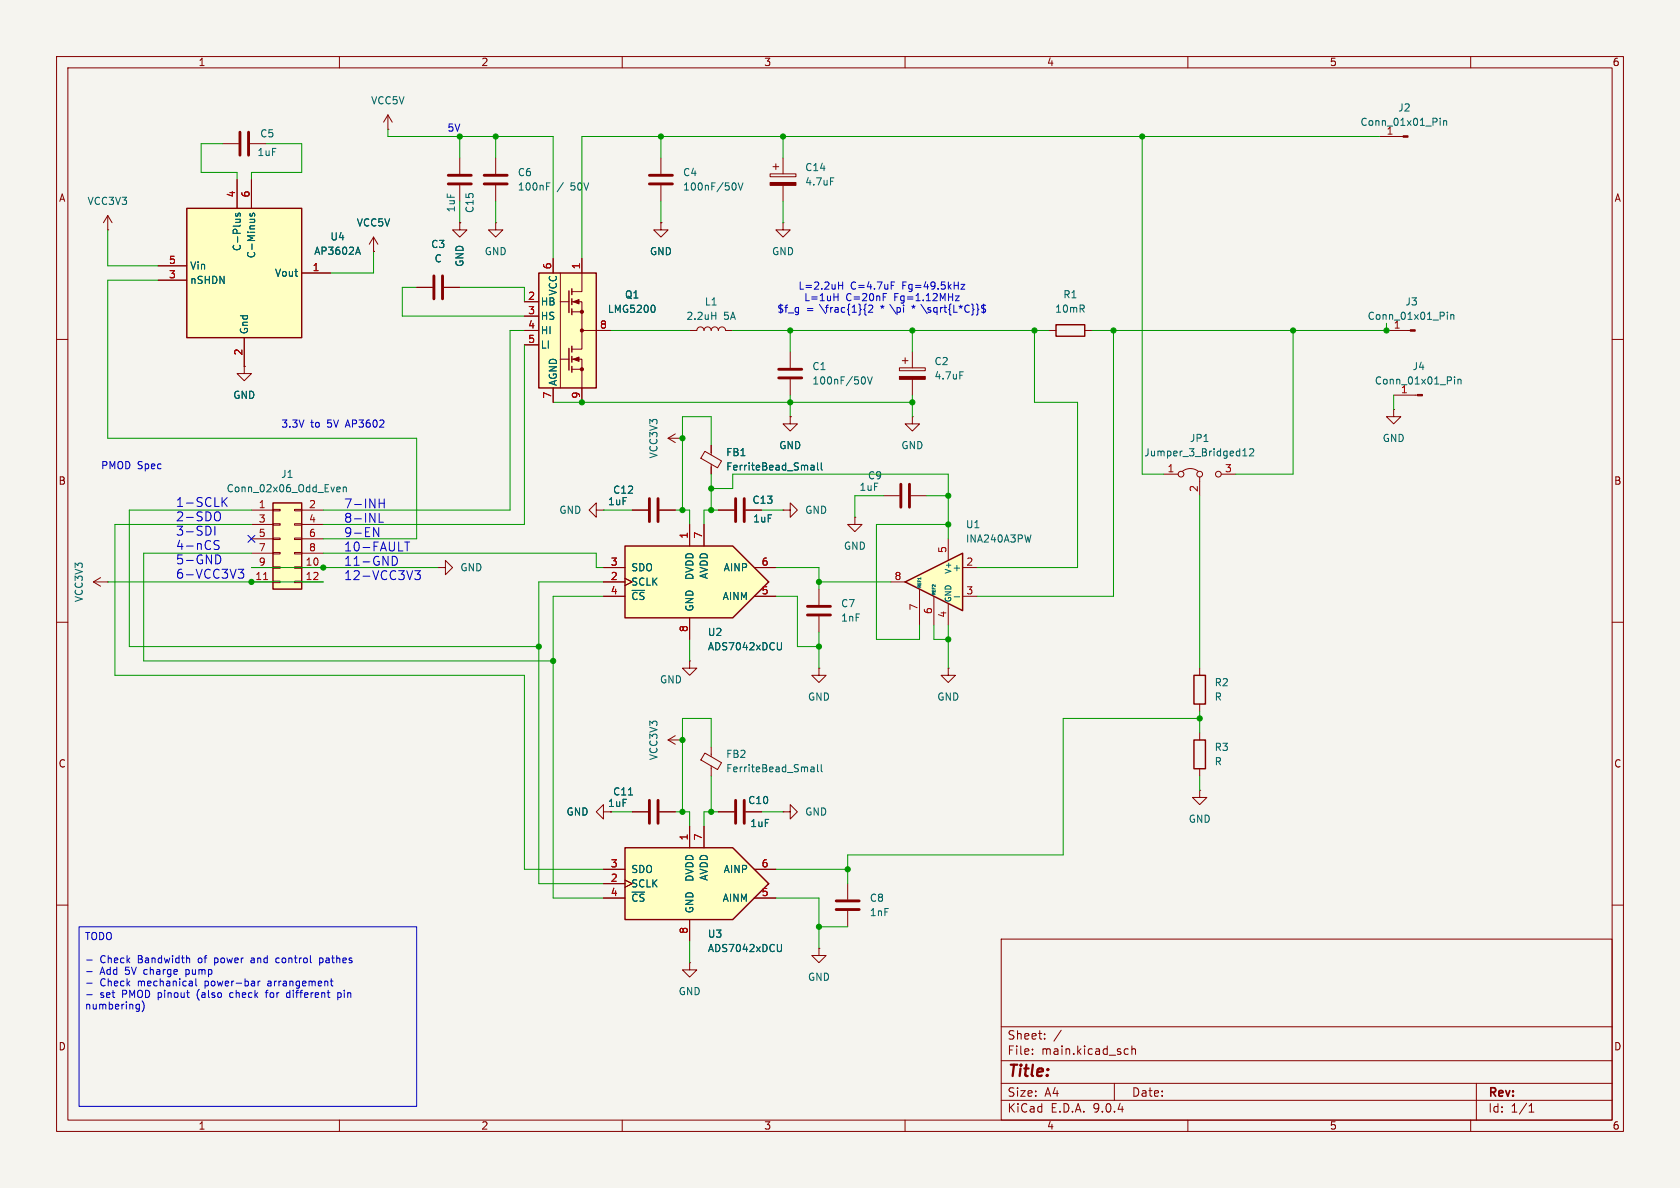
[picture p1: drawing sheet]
<svg xmlns="http://www.w3.org/2000/svg" width="297mm" height="210mm" viewBox="0 0 297 210" stroke-linecap="round" stroke-linejoin="round" font-family="sans-serif">
<path d="M0 0h297v210h-297z" fill="#f5f4ef" stroke="#f5f4ef" stroke-width=".18"/>
<g fill="none" stroke="#840000" stroke-width=".18">
<path d="M10 10h277v190h-277zM12 12h273v186h-273zM60 10v2M110 10v2M160 10v2M210 10v2M260 10v2M10 60h2M285 60h2M10 110h2M285 110h2M10 160h2"/>
<path d="M177 166h108v32h-108zM285 160h2M60 198v2M110 198v2M160 198v2M177 194.5h108M177 191.5h108M177 187.5h108M177 181.5h108M182.5 186.3v.1M182.5 185.5v.1M184.7 183.6v.1"/>
<path d="M184.7 182.8v.1M187.6 182.1l-1.3 2M197 191.5v3M199 185.4l.5 .1M199.5 186.3l-.5 .1M200.1 185.5l.2-.1 .4 .1v.9M200.1 184.9v1.5M210 198v2M260 198v2M261 191.5v6.5M270.3 196.6h.9M270.3 195.5l.4-.4v1.5"/>
</g>
<path d="M48.3 88.9h5v15.2h-5z" fill="#ffffc2"/>
<path d="M48.3 88.9h5v15.2h-5z" fill="none" stroke="#840000" stroke-width=".25"/>
<g fill="none" stroke="#840000" stroke-width=".18">
<path d="M19 38.1l.8 1.3M19 38.1l-.7 1.3M19 38.1v2.5M39.4 25.4h2.8M44.2 25.4h2.8M68.6 22.9h.1M68.6 20.3l-.8 1.3M68.6 20.3l.7 1.3M68.6 20.3v2.6M19 40.6h.1M73.7 50.8h2.8M78.5 50.8h2.8"/>
<path d="M43.2 64.8v1.2h1.2l-1.2 1.3-1.3-1.3h1.3M43.2 64.8h.1M118.1 77.5l1.3 .7M118.1 77.5h2.5M119.4 76.7l-1.3 .8M120.6 77.5h.1M124.6 79.8l3 1.7-.8 1.2-2.9-1.7zM125.7 78.7v1.7M139.7 73.7v1.2h1.3l-1.3 1.3-1.3-1.3h1.3M139.7 73.7h.1M246.4 72.4v1.3h1.2l-1.2 1.2-1.3-1.2h1.3M246.4 72.4h.1"/>
<path d="M44.4 90.2h3.9M44.4 92.7h3.9M44.4 95.3h3.9M44.4 97.8h3.9M48.3 90h1.2v.3h-1.2zM48.3 92.6h1.2v.2h-1.2zM48.3 95.1h1.2v.3h-1.2zM48.3 97.7h1.2v.2h-1.2zM52.1 90h1.2v.3h-1.2zM52.1 92.6h1.2v.2h-1.2zM52.1 95.1h1.2v.3h-1.2zM52.1 97.7h1.2v.2h-1.2z"/>
<path d="M53.3 90.2h3.8M53.3 92.7h3.8M53.3 95.3h3.8M53.3 97.8h3.8M105.4 90.2v1.2l-1.3-1.2 1.3-1.3v1.3h1.3M106.7 90.2h.1M111.8 90.2h2.8M116.6 90.2h2.8M125.7 82.1v1.7M151.1 91.4v1.3h1.3l-1.3 1.3-1.2-1.3h1.2M151.1 91.4h.1M44.4 100.3h3.9"/>
<path d="M44.4 102.9h3.9M48.3 100.2h1.2v.3h-1.2zM48.3 102.7h1.2v.3h-1.2zM52.1 100.2h1.2v.3h-1.2zM52.1 102.7h1.2v.3h-1.2zM53.3 100.3h3.8M53.3 102.9h3.8M77.5 100.3h1.2v-1.2l1.3 1.2-1.3 1.3v-1.3M77.5 100.3h.1M121.9 116.8v1.3h1.3l-1.3 1.3-1.3-1.3h1.3M121.9 116.8h.1M144.8 118.1v1.3h1.2l-1.2 1.3-1.3-1.3h1.3"/>
<path d="M144.8 118.1h.1M144.8 104.1v2.8M144.8 109v2.8M118.1 130.8l1.3 .8M118.1 130.8h2.5M119.4 130l-1.3 .8M120.6 130.8h.1M124.6 133.1l3 1.7-.8 1.2-2.9-1.7zM125.7 132.1v1.6M125.7 135.4v1.8M127 143.5h2.8M131.8 143.5h2.8"/>
<path d="M138.4 143.5h1.3v-1.3l1.3 1.3-1.3 1.3v-1.3M138.4 143.5h.1M149.9 156.2v2.8M149.9 161v2.8"/>
</g>
<path d="M46.6 102.5h.7" fill="none" stroke="#a90000" stroke-width=".18"/>
<g fill="none" stroke="#006464" stroke-width=".18">
<path d="M59.7 86.1l.4 .1v.2l-.6 .1M60.1 86.9h-.4M60.7 86.2l.2-.1 .3 .1v.7M60.7 86.1v.8M143.4 82.3h.5v.8M143.4 83h.5M143.9 82.5l-.5 .2M144.5 81.8v1.1l.2 .2M145.2 81.8v1.1l.2 .2M143.4 135.6h.5v.8M143.4 136.4h.5M143.9 135.9l-.5 .1"/>
<path d="M144.5 135.2v1l.2 .2M145.2 135.2v1l.2 .2"/>
</g>
<path d="M42.4 23.4v4M43.9 23.4v4M76.7 48.8v4M78.2 48.8v4M114.8 88.1v4.1M116.3 88.1v4.1M142.7 107.2h4.1M142.7 108.7h4.1M130 141.5v4M131.6 141.5v4M147.8 159.3h4.1M147.8 160.8h4.1" fill="none" stroke="#840000" stroke-width=".51"/>
<path d="M160 102.9l10.2-5.1v10.2z" fill="#ffffc2"/>
<path d="M186.7 57.4h5.1v2h-5.1zM160 102.9l10.2-5.1v10.2zM211.1 119.4h2v5.1h-2zM211.1 130.8h2v5.1h-2z" fill="none" stroke="#840000" stroke-width=".25"/>
<g fill="none" stroke="#840000" stroke-width=".18">
<path d="M81.3 39.4v1.2h1.2l-1.2 1.3-1.3-1.3h1.3M81.3 39.4h.1M87.6 39.4v1.2h1.3l-1.3 1.3-1.2-1.3h1.2M87.6 39.4h.1M136.1 30.7h4.6v.5h-4.6zM136.7 29.5h1M137.2 29v1M138.4 27.9v2.8M138.4 32.8v2.8M243.8 24.1h4.3M121.9 58.4h1.3a.64 .64 0 0 1 .6-.6 .64 .64 0 0 1 .7 .6 .64 .64 0 0 1 .6-.6 .64 .64 0 0 1 .6 .6 .64 .64 0 0 1 .7-.6 .64 .64 0 0 1 .6 .6 .64 .64 0 0 1 .6-.6 .64 .64 0 0 1 .7 .6h1.2M185.4 58.4h1.3"/>
<path d="M191.8 58.4h1.2M245.1 58.4h4.2M139.7 62.2v2.8M139.7 67.1v2.8M159 65h4.6v.5h-4.6zM159.5 63.8h1M160 63.2v1.1M161.3 73.7v1.2h1.3l-1.3 1.3-1.3-1.3h1.3M161.3 73.7h.1M161.3 62.2v2.8M161.3 67.1v2.8M246.4 69.9h4.2"/>
<path d="M156.2 87.6h2.8M161 87.6h2.8M167.6 95.3v3.8M205.7 83.8h2.6M209 83.3a2.26 2.26 0 0 1 2.8 0M212.1 84.3v3.3M215.9 83.8h2.5M157.5 102.9h2.5M162.6 104.1v6.4M165.1 105.4v5.1M167.6 118.1v1.3h1.3l-1.3 1.3-1.2-1.3h1.2M167.6 118.1h.1"/>
<path d="M167.6 106.7v3.8M170.2 100.3h2.5M170.2 105.4h2.5M212.1 118.1v1.3M212.1 139.7v1.3h1.3l-1.3 1.2-1.3-1.2h1.3M212.1 139.7h.1M212.1 124.5v1.2M212.1 129.5v1.3M212.1 135.9v1.3"/>
<circle cx="208.8" cy="83.8" r=".51"/>
<circle cx="212.1" cy="83.8" r=".51"/>
<circle cx="215.4" cy="83.8" r=".51"/>
</g>
<g fill="none" stroke="#006464" stroke-width=".18">
<path d="M146.8 31.4h.6M254.6 20.9v.1M254.6 21.3v.9M255.2 21.3v.9M255.2 21.4l.2-.1 .3 .1 .1 .8M125.8 55.8h.7M126.5 55.2v1.3M255.9 55.2v.1M255.9 55.6v.9M256.5 55.6v.9M256.5 55.7l.2-.1 .3 .1v.8M152.7 66.6a.79 .79 0 0 1 0 1.3"/>
<path d="M153.4 66.6l.4 1.3 .4-1.3M169.7 65.7h.6M219.7 79.7l.4-.4v1.3M220.9 79.4l.5-.1 .2 .4-.7 .9h.7M257.1 66.6v.1M257.1 67v.9M257.7 67v.9M257.7 67.2l.2-.2 .3 .1 .1 .8M182.3 94.6l-.3 1.2M219.7 80.6h.7M162.3 102.6v.2h.5M162.3 103v.3h.5"/>
<path d="M162.3 103.5v.3h.5M162.8 102.3h-.4M164.8 103.9v.2h.5M164.8 104.3v.3h.5M164.8 104.8v.3h.5M164.8 103.4v.3M168.7 105.5h1"/>
</g>
<g fill="#840000" stroke="#840000" stroke-width=".18">
<path d="M159 66.5h4.6v.6h-4.6z"/>
<path d="M136.1 32.3h4.6v.5h-4.6z"/>
<path d="M249.3 58.3h.9v.2h-.9z"/>
<path d="M250.6 69.7h.9v.3h-.9z"/>
<path d="M248.1 24h.8v.3h-.8z"/>
</g>
<path d="M137.7 65.3h4M137.7 66.8h4M159.3 85.6v4.1M160.8 85.6v4.1" fill="none" stroke="#840000" stroke-width=".51"/>
<path d="M33 36.8h20.3v22.9h-20.3z" fill="#ffffc2"/>
<path d="M33 36.8h20.3v22.9h-20.3z" fill="none" stroke="#840000" stroke-width=".25"/>
<path d="M41.9 31.8v5M44.4 31.8v5M87.6 27.9v2.8M87.6 32.8v2.8M27.9 47h5.1M27.9 49.5h5.1M43.2 59.7v5.1M53.3 48.3h5.1M106.7 143.5v1.3l-1.3-1.3 1.3-1.3v1.3h1.2M107.9 143.5h.1" fill="none" stroke="#840000" stroke-width=".18"/>
<path d="M41.7 37.7l-.1 .3 .2 .2h.2l.1-.5h.3v.5M44.2 37.7v.3l.2 .2h.1l.2-.5h.3v.5M96.6 32.9h.5M96.6 32.3h.6M63 44.6h.6M63.3 43.7l.4 1.3" fill="none" stroke="#006464" stroke-width=".18"/>
<path d="M85.6 31h4.1M85.6 32.5h4.1" fill="none" stroke="#840000" stroke-width=".51"/>
<path d="M110.5 149.9h19l6.4 6.3-6.4 6.4h-19z" fill="#ffffc2"/>
<path d="M110.5 149.9h19l6.4 6.3-6.4 6.4h-19z" fill="none" stroke="#840000" stroke-width=".25"/>
<g fill="none" stroke="#840000" stroke-width=".18">
<path d="M81.3 27.9v2.8M81.3 32.8v2.8M138.4 39.4v1.2h1.3l-1.3 1.3-1.2-1.3h1.2M138.4 39.4h.1M66 44.5h.1M66 41.9l-.7 1.3M66 41.9l.8 1.3M66 41.9v2.6M16.5 102.9l1.3 .7M16.5 102.9h2.5M17.8 102.1l-1.3 .8M19 102.9h.1"/>
<path d="M106.7 153.7h3.8M106.7 158.8h3.8M106.7 156.2h3.8M110.5 155.6l1.3 .6-1.3 .6M111.8 143.5h2.8M116.6 143.5h2.8M121.9 146.1v3.8M124.5 146.1v3.8M133.3 153.7h3.9M133.3 158.8h3.9M121.9 162.6v3.8M144.8 167.6v1.3h1.2l-1.2 1.3-1.3-1.3h1.3"/>
<path d="M144.8 167.6h.1"/>
</g>
<path d="M111.1 140.5h.7M138.2 166.9v1.1l-.2 .2h-.3" fill="none" stroke="#006464" stroke-width=".18"/>
<path d="M79.2 31h4.1M79.2 32.5h4.1M114.8 141.5v4M116.3 141.5v4" fill="none" stroke="#840000" stroke-width=".51"/>
<path d="M95.2 48.3h10.2v20.3h-10.2z" fill="#ffffc2"/>
<path d="M95.2 48.3h10.2v20.3h-10.2zM100.6 51.4v3.8M101.1 51.1v1M101.1 52.8v1M101.1 54.6v1M100.6 61.6v3.8M101.1 61.2v1M101.1 63v1M101.1 64.8v1" fill="none" stroke="#840000" stroke-width=".25"/>
<g fill="none" stroke="#840000" stroke-width=".18">
<path d="M92.7 53.3h2.5M92.7 58.4h2.5M92.7 55.9h2.5M97.8 45.7v2.6M99.1 48.3v20.3M99.1 53.3h1.5M101.1 53.3h1.8v8.4h-1.8M101.1 55.1h1.8M102.9 45.7v5.9h-1.8M102.9 58.4h5M92.7 61h2.5M97.8 68.6v2.5"/>
<path d="M99.1 63.5h1.5M101.1 63.5h1.8v7.6M101.1 65.3h1.8M127 90.2h2.8M131.8 90.2h2.8"/>
</g>
<g fill="#840000" stroke="#840000" stroke-width=".18">
<path d="M101.3 53.3l1.1-.3v.7z"/>
<path d="M101.3 63.5l1.1-.4v.8z"/>
<circle cx="102.9" cy="55.1" r=".28"/>
<circle cx="102.9" cy="58.4" r=".28"/>
<circle cx="102.9" cy="65.3" r=".28"/>
</g>
<path d="M115.6 54l.2 .4-.2 .8" fill="none" stroke="#006464" stroke-width=".18"/>
<path d="M130 88.1v4.1M131.6 88.1v4.1" fill="none" stroke="#840000" stroke-width=".51"/>
<path d="M110.5 96.5h19l6.4 6.4-6.4 6.3h-19z" fill="#ffffc2"/>
<path d="M110.5 96.5h19l6.4 6.4-6.4 6.3h-19z" fill="none" stroke="#840000" stroke-width=".25"/>
<g fill="none" stroke="#840000" stroke-width=".18">
<path d="M41.9 31.8v5M44.4 31.8v5M81.3 39.4h.1M116.8 39.4v1.2h1.3l-1.3 1.3-1.2-1.3h1.2M116.8 39.4h.1M116.8 27.9v2.8M116.8 32.8v2.8M27.9 47h5.1M27.9 49.5h5.1M43.2 59.7v5.1M53.3 48.3h5.1M66 44.5h.1"/>
<path d="M73.7 50.8h2.8M78.5 50.8h2.8M92.7 53.3h2.5M92.7 55.9h2.5M92.7 58.4h2.5M97.8 45.7v2.6M102.9 45.7v2.6M105.4 58.4h2.5M43.2 64.8h.1M92.7 61h2.5M97.8 68.6v2.5M102.9 68.6v2.5"/>
<path d="M125.7 78.7v1.3M139.7 73.7h.1M111.8 90.2h2.8M116.6 90.2h2.8M121.9 92.7v3.8M124.5 92.7v3.8M125.7 82.6v1.2M127 90.2h2.8M131.8 90.2h2.8M138.4 90.2h1.3v-1.3l1.3 1.3-1.3 1.2v-1.2M138.4 90.2h.1M106.7 100.3h3.8"/>
<path d="M106.7 105.4h3.8M106.7 102.9h3.8M110.5 102.2l1.3 .7-1.3 .6M121.9 109.2v3.8M133.3 100.3h3.9M133.3 105.4h3.9M106.7 153.7h3.8M106.7 158.8h3.8M106.7 156.2h3.8M107.9 143.5h.1M110.5 155.6l1.3 .6-1.3 .6M111.8 143.5h2.8"/>
<path d="M116.6 143.5h2.8M121.9 146.1v3.8M124.5 146.1v3.8M127 143.5h2.8M131.8 143.5h2.8M133.3 153.7h3.9M133.3 158.8h3.9M121.9 170.2v1.3h1.3l-1.3 1.2-1.3-1.2h1.3M121.9 170.2h.1M121.9 162.6v3.8"/>
</g>
<g fill="none" stroke="#006464" stroke-width=".18">
<path d="M41.7 37.7l-.1 .3 .2 .2h.2l.1-.5h.3v.5M44.2 37.7v.3l.2 .2h.1l.2-.5h.3v.5M129.8 32.3a.79 .79 0 0 1 0 1.3M130.5 32.3l.4 1.3 .4-1.3M63 44.6h.6M63.3 43.7l.4 1.3M115.6 54l.2 .4-.2 .8M143.4 82.3h.5v.8M143.4 83h.5M143.9 82.5l-.5 .2M144.5 81.8v1.1l.2 .2M145.2 81.8v1.1l.2 .2"/>
<path d="M138.2 113.6v1l-.2 .2-.3 .1M111.1 140.5h.7M138.2 166.9v1.1l-.2 .2h-.3"/>
</g>
<path d="M114.8 31h4.1M114.8 32.5h4.1" fill="none" stroke="#840000" stroke-width=".51"/>
<g fill="none" stroke="#009600" stroke-width=".18">
<path d="M39.4 25.4h-3.8v5.1h6.3v1.3M47 25.4h6.3v5.1h-8.9v1.3M68.6 22.9v1.2h29.2v21.6M81.3 24.1v3.8M81.3 35.6v3.8M87.6 24.1v3.8M87.6 35.6v3.8M116.8 24.1v3.8M116.8 35.6v3.8M138.4 24.1v3.8M138.4 35.6v3.8M201.9 24.1v59.7h3.8"/>
<path d="M243.8 24.1h-140.9v21.6M19 40.6v6.4h8.9M27.9 49.5h-8.9v28h54.7v17.8h-16.6M66 44.5v3.8h-7.6M73.7 50.8h-2.6v5.1h21.6M81.3 50.8h11.4v2.5M92.7 58.4h-2.5v31.8h-33.1M107.9 58.4h14M129.5 58.4h55.9M139.7 58.4v3.8M161.3 58.4v3.8M182.9 58.4v12.7h7.6v29.2h-17.8"/>
<path d="M196.8 58.4v47h-24.1M228.6 58.4v25.4h-10.2M245.1 57.2v1.2h-52.1M92.7 61v31.7h-35.6M97.8 71.1h63.5M125.7 78.7v-5h-5.1v16.5M139.7 69.9v3.8M161.3 69.9v3.8M246.4 69.9v2.5M44.4 92.7h-24.1v26.7h72.4v34.3h14M44.4 90.2h-21.5v24.1h72.3M44.4 97.8h-19v19h72.4"/>
<path d="M57.1 97.8h48.3v2.5h1.3M106.7 90.2h5.1M119.4 90.2h2.5v2.5M125.7 86.4h3.8v-2.6h38.1v11.5M125.7 83.8v6.4M127 90.2h-2.5v2.5M134.6 90.2h3.8M156.2 87.6h-5.1v3.8M163.8 87.6h3.8M167.6 92.7h-12.7v20.3h7.7v-2.5M212.1 87.6v30.5M19 102.9h38.1"/>
<path d="M44.4 100.3h33.1M106.7 105.4h-8.9v53.4h8.9M106.7 102.9h-11.5v53.3h11.5M121.9 113v3.8M137.2 105.4h3.8v8.9h3.8M137.2 100.3h7.6v3.8M144.8 111.8v6.3M144.8 102.9h12.7M165.1 110.5v2.5h2.5M167.6 110.5v7.6M125.7 132.1v-5.1h-5.1v16.5M125.7 137.2v6.3"/>
<path d="M212.1 127h-24.1v24.1h-38.1v5.1M212.1 125.7v3.8M212.1 137.2v2.5M107.9 143.5h3.9M119.4 143.5h2.5v2.6M127 143.5h-2.5v2.6M134.6 143.5h3.8M137.2 153.7h12.7M137.2 158.8h7.6v8.8M121.9 166.4v3.8M144.8 163.8h5.1"/>
</g>
<path d="M43.8 94.6l1.3 1.3M45.1 94.6l-1.3 1.3" fill="none" stroke="#000084" stroke-width=".18"/>
<g fill="none" stroke="#0000c2" stroke-width=".18">
<path d="M147.4 52.5h.8M148.2 51.9v1.3M148.2 50.5h.8M149 49.8v1.3M153 55.6l.1 .1M154.2 54.1v.4l-.7 .7h.8M156.1 52.5h.5M157.3 53.8l1.1 1.6M157.6 50.5h.4M157.6 49.8h.6M161.5 54.2l-.2 .3M162.8 53.8l1.1 1.6"/>
<path d="M169.6 52.3l-.7 .9h.7M169.9 50.3h.7l-.7 .8h.7M173.6 54.5l.5 .2 .1 .1-.1 .3-.4 .1M173.6 54h.6M173.9 53.8v1.6M37.2 93.3l.1 .4-.1 .7M37.8 96l.2 .2 .6 .3 .1 .2v.3l-.3 .1h-.6M38 93v1.6M38.1 98.1a.8 .8 0 0 1 .9 .8 .8 .8 0 0 1-.9 .8M38.7 95.6h-.6l-.3 .3M38.9 90.7a1.06 1.06 0 0 1-.3 1.4h-.3M39.5 88.6l.7 .9"/>
<path d="M40.2 88l-.9 .9M66.1 93.3l.9 1.6v-1.6M67 89h.9M67 90.7v1.6h.8M67.9 88.2v1.6M70.1 98.6a.82 .82 0 0 1 .1 .9 .82 .82 0 0 1-.8 .4M71.5 95.8h.9M72 95.8v1.6M42.1 100.6h1l-.5 .6 .4 .2v.7l-.2 .1h-.5l-.2-.1M73.3 100.9h1l-.5 .6 .4 .1v.7l-.2 .2h-.4l-.3-.2M14 163.8h59.7v31.8h-59.7zM15.3 169.7h1"/>
<path d="M15.3 171.8h1M15.3 173.8h1M15.3 175.8h1M24.6 177.5v1.1l-.1 .1-.3 .1M24.6 178.3l-.3 .1M25.4 177.5v.8l-.3 .6M33.2 169.3l.3 .2v.7M34 173.6v.7M34 174.2l-.1 .1M34 173.7l-.1 .1M34.6 173v1.1l.2 .2M40.7 175.6l-.1 .5 .2 .2"/>
<path d="M44.5 169.3l-.1 .1M44.5 169.7l-.1 .2 .1 .3M45.6 173.4v.9M46 173.4l-.4 .3M46.9 175.5h.5M47.3 175.1l-.2 .1v1.1M49.3 169.3l-.4 .1-.1 .2v.5l.5 .1M50.7 175.6v.6l.2 .1h.3M56.5 169.4l.4-.1 .2 .2M56.5 169.3v1.3M57.1 170.1l-.2 .1-.4-.1M58.4 173.4h.5"/>
<path d="M58.6 173v1.1l.3 .2M59.7 175.5h.4l.2 .2-.1 .6h-.5M59.7 175.5v1.3"/>
</g>
<g fill="#009600" stroke="#009600" stroke-width=".18">
<circle cx="97.8" cy="116.8" r=".46"/>
<circle cx="95.2" cy="114.3" r=".46"/>
<circle cx="120.6" cy="130.8" r=".46"/>
<circle cx="44.4" cy="102.9" r=".46"/>
<circle cx="57.1" cy="100.3" r=".46"/>
<circle cx="125.7" cy="143.5" r=".46"/>
<circle cx="120.6" cy="143.5" r=".46"/>
<circle cx="144.8" cy="163.8" r=".46"/>
<circle cx="120.6" cy="77.5" r=".46"/>
<circle cx="102.9" cy="71.1" r=".46"/>
<circle cx="120.6" cy="90.2" r=".46"/>
<circle cx="125.7" cy="86.4" r=".46"/>
<circle cx="125.7" cy="90.2" r=".46"/>
<circle cx="139.7" cy="71.1" r=".46"/>
<circle cx="161.3" cy="71.1" r=".46"/>
<circle cx="167.6" cy="87.6" r=".46"/>
<circle cx="212.1" cy="127" r=".46"/>
<circle cx="167.6" cy="113" r=".46"/>
<circle cx="167.6" cy="92.7" r=".46"/>
<circle cx="182.9" cy="58.4" r=".46"/>
<circle cx="161.3" cy="58.4" r=".46"/>
<circle cx="245.1" cy="58.4" r=".46"/>
<circle cx="196.8" cy="58.4" r=".46"/>
<circle cx="201.9" cy="24.1" r=".46"/>
<circle cx="228.6" cy="58.4" r=".46"/>
<circle cx="149.9" cy="153.7" r=".46"/>
<circle cx="144.8" cy="114.3" r=".46"/>
<circle cx="144.8" cy="102.9" r=".46"/>
<circle cx="81.3" cy="24.1" r=".46"/>
<circle cx="87.6" cy="24.1" r=".46"/>
<circle cx="116.8" cy="24.1" r=".46"/>
<circle cx="138.4" cy="24.1" r=".46"/>
<circle cx="139.7" cy="58.4" r=".46"/>
</g>
<text font-size="2.8" fill="#840000" x="178" y="190.9">Title:</text>
<g font-size="2.2" fill="#0000c2">
<text x="31" y="89.9">1-SCLK</text>
<text x="31" y="92.5">2-SDO</text>
<text x="31" y="95">3-SDI</text>
<text x="60.7" y="90.2">7-INH</text>
<text x="60.7" y="92.7">8-INL</text>
<text x="60.7" y="95.2">9-EN</text>
<text x="31" y="97.5">4-nCS</text>
<text x="31" y="100.1">5-GND</text>
<text x="60.7" y="97.8">10-FAULT</text>
<text x="60.7" y="100.3">11-GND</text>
<text x="31" y="102.6">6-VCC3V3</text>
<text x="60.7" y="102.9">12-VCC3V3</text>
</g>
<g font-size="2.1" fill="#840000">
<text x="178" y="184">Sheet:</text>
<text x="178" y="186.7">File:</text>
<text x="184.1" y="186.7">main.kicad_sch</text>
<text x="178" y="196.9">KiCad</text>
<text x="178" y="194.1">Size:</text>
<text x="184.7" y="194.1">A4</text>
<text x="185.7" y="196.9">E.D.A.</text>
<text x="193.3" y="196.9">9.0.4</text>
<text x="200" y="194.1">Date:</text>
<text x="263" y="194.3">Rev:</text>
<text x="263" y="196.9">Id:</text>
<text x="267.1" y="196.9">1/1</text>
</g>
<g font-size="1.8" fill="#840000">
<text x="35" y="11.9">1</text>
<text x="85" y="11.9">2</text>
<text x="135" y="11.9">3</text>
<text x="185" y="11.9">4</text>
<text x="235" y="11.9">5</text>
<text x="285" y="11.9">6</text>
<text x="10.3" y="35.9">A</text>
<text x="285.3" y="35.9">A</text>
<text x="10.3" y="85.9">B</text>
<text x="285.3" y="85.9">B</text>
<text x="10.3" y="135.9">C</text>
<text x="285.3" y="135.9">C</text>
<text x="10.3" y="185.9">D</text>
<text x="285.3" y="185.9">D</text>
<text x="35" y="199.9">1</text>
<text x="85" y="199.9">2</text>
<text x="135" y="199.9">3</text>
<text x="185" y="199.9">4</text>
<text x="235" y="199.9">5</text>
<text x="285" y="199.9">6</text>
</g>
<g font-size="1.8" fill="#006464">
<text x="65.5" y="18.6">VCC5V</text>
<text x="240.4" y="22.5">Conn_01x01_Pin</text>
<text x="245" y="23.9">1</text>
<text x="247.1" y="19.9">J2</text>
<text x="45.4" y="27.8">1uF</text>
<text x="45.9" y="24.5">C5</text>
<text x="91.4" y="31.3">C6</text>
<text x="91.4" y="33.9">100nF</text>
<text x="98.5" y="33.9">/</text>
<text x="101" y="33.9">50V</text>
<text x="120.7" y="31.3">C4</text>
<text x="120.7" y="33.9">100nF/50V</text>
<text x="142.2" y="30.5">C14</text>
<text x="142.2" y="33">4.7uF</text>
<text x="15.4" y="36.4">VCC3V3</text>
<text x="63" y="40.2">VCC5V</text>
<text x="80.6" y="37.6" transform="rotate(-90 80.6 37.6)">1uF</text>
<text x="83.9" y="37.8" transform="rotate(-90 83.9 37.8)">C15</text>
<text x="33.5" y="47.9">Vin</text>
<text x="42.8" y="44.5" transform="rotate(-90 42.8 44.5)">C-Plus</text>
<text x="45.3" y="45.8" transform="rotate(-90 45.3 45.8)">C-Minus</text>
<text x="55.4" y="45.2">AP3602A</text>
<text x="58.3" y="42.7">U4</text>
<text x="76.1" y="44">C3</text>
<text x="76.7" y="46.6">C</text>
<text x="82.1" y="47.3" transform="rotate(-90 82.1 47.3)">GND</text>
<text x="85.6" y="45.3">GND</text>
<text x="114.8" y="45.3">GND</text>
<text x="136.4" y="45.3">GND</text>
<text x="33.5" y="50.4">nSHDN</text>
<text x="48.5" y="49.1">Vout</text>
<text x="98.7" y="52.3" transform="rotate(-90 98.7 52.3)">VCC</text>
<text x="110.4" y="53">Q1</text>
<text x="187.9" y="52.9">R1</text>
<text x="44" y="59.2" transform="rotate(-90 44 59.2)">Gnd</text>
<text x="95.5" y="54.2">HB</text>
<text x="95.5" y="56.7">HS</text>
<text x="95.5" y="59.3">HI</text>
<text x="107.4" y="55.5">LMG5200</text>
<text x="121.2" y="56.7">2.2uH</text>
<text x="124.5" y="54.2">L1</text>
<text x="127.9" y="56.7">5A</text>
<text x="186.4" y="55.5">10mR</text>
<text x="241.7" y="56.7">Conn_01x01_Pin</text>
<text x="246.3" y="58.2">1</text>
<text x="248.4" y="54.2">J3</text>
<text x="95.5" y="61.8">LI</text>
<text x="143.5" y="65.6">C1</text>
<text x="165.1" y="64.7">C2</text>
<text x="249.6" y="65.6">J4</text>
<text x="41.1" y="70.7">GND</text>
<text x="98.7" y="68.3" transform="rotate(-90 98.7 68.3)">AGND</text>
<text x="143.5" y="68.2">100nF/50V</text>
<text x="165.1" y="67.3">4.7uF</text>
<text x="243" y="68.2">Conn_01x01_Pin</text>
<text x="247.6" y="69.6">1</text>
<text x="116.4" y="81.1" transform="rotate(-90 116.4 81.1)">VCC3V3</text>
<text x="128.3" y="80.8">FB1</text>
<text x="128.3" y="83.4">FerriteBead_Small</text>
<text x="137.7" y="79.6">GND</text>
<text x="159.3" y="79.6">GND</text>
<text x="202.2" y="80.9">Jumper_3_Bridged12</text>
<text x="210.3" y="78.3">JP1</text>
<text x="244.3" y="78.3">GND</text>
<text x="40" y="87.2">Conn_02x06_Odd_Even</text>
<text x="49.6" y="84.7">J1</text>
<text x="107.4" y="89.5">1uF</text>
<text x="108.3" y="87.5">C12</text>
<text x="132.9" y="89.3">C13</text>
<text x="151.8" y="87">1uF</text>
<text x="153.3" y="84.9">C9</text>
<text x="98.8" y="91">GND</text>
<text x="133" y="92.6">1uF</text>
<text x="142.2" y="91">GND</text>
<text x="170.7" y="93.6">U1</text>
<text x="81.3" y="101.2">GND</text>
<text x="111.5" y="101.2">SDO</text>
<text x="127.8" y="101.2">AINP</text>
<text x="149.1" y="97.4">GND</text>
<text x="168.3" y="101.2">+</text>
<text x="170.7" y="96.1">INA240A3PW</text>
<text x="14.8" y="106.5" transform="rotate(-90 14.8 106.5)">VCC3V3</text>
<text x="111.5" y="103.7">SCLK</text>
<text x="111.5" y="106.3">~{CS}</text>
<text x="122.8" y="102.6" transform="rotate(-90 122.8 102.6)">DVDD</text>
<text x="125.3" y="102.5" transform="rotate(-90 125.3 102.5)">AVDD</text>
<text x="127.7" y="106.3">AINM</text>
<text x="148.6" y="107.5">C7</text>
<text x="168.3" y="106.3">-</text>
<text x="122.8" y="108.2" transform="rotate(-90 122.8 108.2)">GND</text>
<text x="125" y="112.6">U2</text>
<text x="148.6" y="110.1">1nF</text>
<text x="125" y="115.2">ADS7042xDCU</text>
<text x="116.6" y="121">GND</text>
<text x="142.7" y="124.1">GND</text>
<text x="165.6" y="124.1">GND</text>
<text x="214.6" y="121.5">R2</text>
<text x="214.6" y="124.1">R</text>
<text x="116.4" y="134.5" transform="rotate(-90 116.4 134.5)">VCC3V3</text>
<text x="128.3" y="134.2">FB2</text>
<text x="128.3" y="136.7">FerriteBead_Small</text>
<text x="214.6" y="132.9">R3</text>
<text x="214.6" y="135.5">R</text>
<text x="107.4" y="142.8">1uF</text>
<text x="108.3" y="140.8">C11</text>
<text x="132.2" y="142.3">C10</text>
<text x="100.1" y="144.4">GND</text>
<text x="132.5" y="146.4">1uF</text>
<text x="142.2" y="144.4">GND</text>
<text x="210.1" y="145.6">GND</text>
<text x="111.5" y="154.5">SDO</text>
<text x="122.8" y="156" transform="rotate(-90 122.8 156)">DVDD</text>
<text x="125.3" y="155.8" transform="rotate(-90 125.3 155.8)">AVDD</text>
<text x="127.8" y="154.5">AINP</text>
<text x="111.5" y="157.1">SCLK</text>
<text x="111.5" y="159.6">~{CS}</text>
<text x="122.8" y="161.5" transform="rotate(-90 122.8 161.5)">GND</text>
<text x="127.7" y="159.6">AINM</text>
<text x="153.7" y="159.6">C8</text>
<text x="125" y="166">U3</text>
<text x="153.7" y="162.2">1nF</text>
<text x="125" y="168.5">ADS7042xDCU</text>
<text x="142.7" y="173.6">GND</text>
<text x="119.9" y="176.1">GND</text>
</g>
<g font-size="1.8" fill="#0000c2">
<text x="79" y="23.5">5V</text>
<text x="141.1" y="51.4">L=2.2uH</text>
<text x="142.1" y="53.4">L=1uH</text>
<text x="149.5" y="53.4">C=20nF</text>
<text x="150.3" y="51.4">C=4.7uF</text>
<text x="158.2" y="53.4">Fg=1.12MHz</text>
<text x="159.6" y="51.4">Fg=49.5kHz</text>
<text x="137.3" y="55.5">$f_g</text>
<text x="142.5" y="55.5">=</text>
<text x="145.3" y="55.5">\frac{1}{2</text>
<text x="156" y="55.5">*</text>
<text x="158.1" y="55.5">\pi</text>
<text x="161.9" y="55.5">*</text>
<text x="164.1" y="55.5">\sqrt{L*C}}$</text>
<text x="49.6" y="75.8">3.3V</text>
<text x="54.9" y="75.8">to</text>
<text x="58" y="75.8">5V</text>
<text x="61.4" y="75.8">AP3602</text>
<text x="17.8" y="83.3">PMOD Spec</text>
<text x="14.9" y="166.5">TODO</text>
<text x="17.7" y="170.6">Check</text>
<text x="17.7" y="172.6">Add</text>
<text x="22.2" y="172.6">5V</text>
<text x="24.5" y="170.6">Bandwidth</text>
<text x="25.7" y="172.6">charge</text>
<text x="33.3" y="172.6">pump</text>
<text x="35.3" y="170.6">of</text>
<text x="38.4" y="170.6">power</text>
<text x="45" y="170.6">and</text>
<text x="49.6" y="170.6">control</text>
<text x="57.5" y="170.6">pathes</text>
<text x="14.9" y="178.8">numbering)</text>
<text x="17.7" y="174.7">Check</text>
<text x="17.7" y="176.7">set</text>
<text x="21.7" y="176.7">PMOD pinout</text>
<text x="24.5" y="174.7">mechanical</text>
<text x="35.3" y="176.7">(also</text>
<text x="36.5" y="174.7">power-bar</text>
<text x="41.3" y="176.7">check</text>
<text x="47.8" y="174.7">arrangement</text>
<text x="47.9" y="176.7">for</text>
<text x="51.7" y="176.7">different</text>
<text x="60.9" y="176.7">pin</text>
</g>
<g font-size="1.8" fill="#a90000">
<text x="41.7" y="35" transform="rotate(-90 41.7 35)">4</text>
<text x="44.2" y="35" transform="rotate(-90 44.2 35)">6</text>
<text x="29.8" y="46.7">5</text>
<text x="97.5" y="47.7" transform="rotate(-90 97.5 47.7)">6</text>
<text x="102.6" y="47.7" transform="rotate(-90 102.6 47.7)">1</text>
<text x="29.8" y="49.3">3</text>
<text x="55.2" y="48">1</text>
<text x="93.3" y="53.1">2</text>
<text x="93.3" y="55.6">3</text>
<text x="93.3" y="58.2">4</text>
<text x="106" y="58.2">8</text>
<text x="42.9" y="62.9" transform="rotate(-90 42.9 62.9)">2</text>
<text x="93.3" y="60.7">5</text>
<text x="97.5" y="70.6" transform="rotate(-90 97.5 70.6)">7</text>
<text x="102.6" y="70.6" transform="rotate(-90 102.6 70.6)">9</text>
<text x="206.3" y="83.6">1</text>
<text x="216.5" y="83.6">3</text>
<text x="45.6" y="89.9">1</text>
<text x="54.5" y="89.9">2</text>
<text x="211.8" y="87.1" transform="rotate(-90 211.8 87.1)">2</text>
<text x="45.6" y="92.5">3</text>
<text x="45.6" y="95">5</text>
<text x="54.5" y="92.5">4</text>
<text x="54.5" y="95">6</text>
<text x="121.7" y="95.3" transform="rotate(-90 121.7 95.3)">1</text>
<text x="124.2" y="95.3" transform="rotate(-90 124.2 95.3)">7</text>
<text x="45.6" y="97.5">7</text>
<text x="45.6" y="100.1">9</text>
<text x="53.9" y="100.1">10</text>
<text x="54.5" y="97.5">8</text>
<text x="107.9" y="100.1">3</text>
<text x="134.5" y="100.1">6</text>
<text x="167.4" y="97.9" transform="rotate(-90 167.4 97.9)">5</text>
<text x="170.7" y="100.1">2</text>
<text x="45" y="102.6">11</text>
<text x="53.9" y="102.6">12</text>
<text x="107.9" y="102.6">2</text>
<text x="107.9" y="105.2">4</text>
<text x="134.5" y="105.2">5</text>
<text x="158" y="102.6">8</text>
<text x="170.7" y="105.2">3</text>
<text x="121.7" y="111.8" transform="rotate(-90 121.7 111.8)">8</text>
<text x="162.3" y="108" transform="rotate(-90 162.3 108)">7</text>
<text x="164.8" y="108.7" transform="rotate(-90 164.8 108.7)">6</text>
<text x="167.4" y="109.3" transform="rotate(-90 167.4 109.3)">4</text>
<text x="121.7" y="148.7" transform="rotate(-90 121.7 148.7)">1</text>
<text x="124.2" y="148.7" transform="rotate(-90 124.2 148.7)">7</text>
<text x="107.9" y="153.4">3</text>
<text x="107.9" y="156">2</text>
<text x="134.5" y="153.4">6</text>
<text x="107.9" y="158.5">4</text>
<text x="134.5" y="158.5">5</text>
<text x="121.7" y="165.2" transform="rotate(-90 121.7 165.2)">8</text>
</g>
<g font-size="1.4" fill="#006464">
<text x="168.4" y="101.6" transform="rotate(-90 168.4 101.6)">V+</text>
<text x="168.4" y="106.6" transform="rotate(-90 168.4 106.6)">GND</text>
</g>
<g font-size=".7" fill="#006464">
<text x="163" y="104" transform="rotate(-90 163 104)">REF1</text>
<text x="165.6" y="105.3" transform="rotate(-90 165.6 105.3)">REF2</text>
</g>
</svg>
